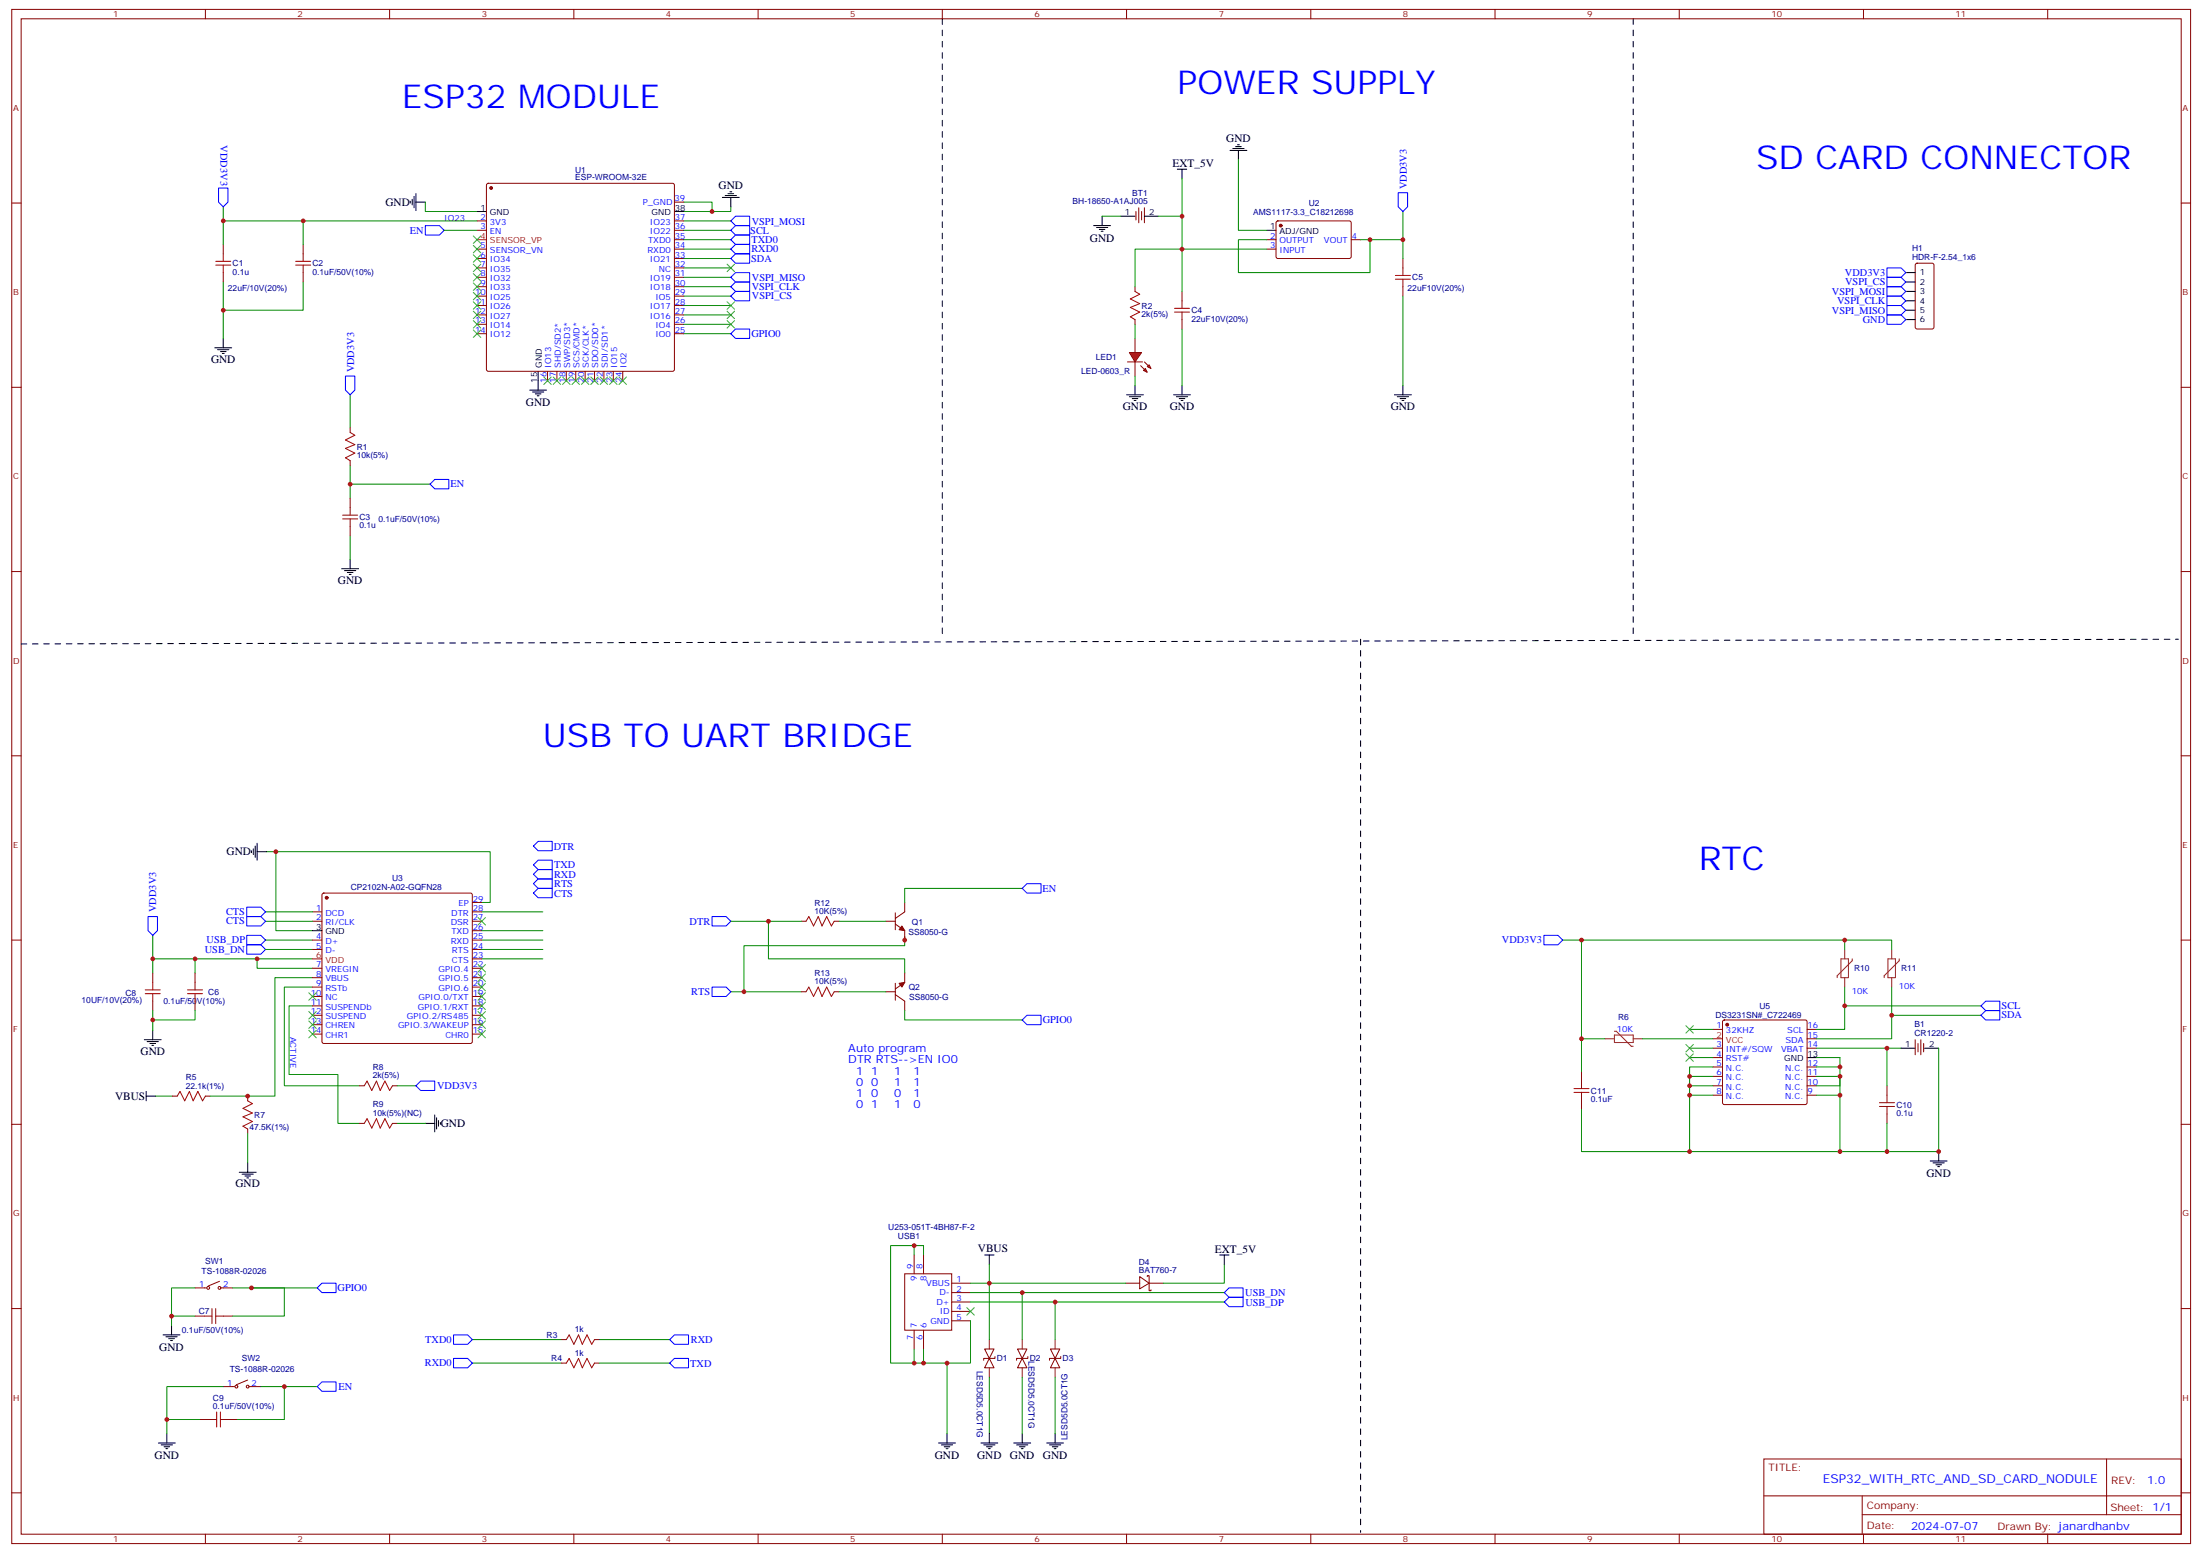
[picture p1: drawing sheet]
<svg xmlns="http://www.w3.org/2000/svg" width="826mm" height="583mm" viewBox="0 0 826 583" stroke-linecap="round" stroke-linejoin="round" font-family="sans-serif">
<g fill="none" stroke="#870000" stroke-width=".38">
<path d="M4.4 3.5h817.7v575.8h-817.7zM7.9 7.1h810.7v568.6h-810.7zM77.1 3.5v3.6M146.2 3.5v3.6M215.4 3.5v3.6M284.5 3.5v3.6M353.7 3.5v3.6M422.8 3.5v3.6M491.9 3.5v3.6M561.1 3.5v3.6M630.2 3.5v3.6M699.4 3.5v3.6"/>
<path d="M768.5 3.5v3.6M4.4 76.2h3.5M182.8 69l.5-.2h69.1l.5 .2 .2 .5v69.1l-.2 .5-.5 .2h-69.1l-.5-.2-.2-.5v-69.1zM253.1 75.8h3.5M818.6 76.2h3.5M83.8 91.7v3.6M113.8 91.7v3.6M179 82.9h3.6M179 86.4h3.6M179 93.5h3.6M179 97h3.6M253.1 82.9h3.5"/>
<path d="M253.1 86.4h3.5M253.1 90h3.5M253.1 93.5h3.5M253.1 97h3.5M475.4 90h3.5M475.4 93.5h3.5M479.1 83.1l.5-.2 27.1 .1 .4 .6v13l-.7 .4-27.1-.1-.4-.6v-12.7zM507.1 90h3.5M526.5 97v3.5M83.8 102.3v3.5M113.8 102.3v3.5M179 100.5h3.6"/>
<path d="M179 104.1h3.6M179 107.6h3.6M179 111.1h3.6M179 114.7h3.6M179 118.2h3.6M253.1 100.5h3.5M253.1 104.1h3.5M253.1 107.6h3.5M253.1 111.1h3.5M253.1 114.7h3.5M253.1 118.2h3.5M443.6 109.4v3.5"/>
<path d="M443.6 119.9v3.6M526.5 107.6v3.5M179 121.7h3.6M179 125.2h3.6M205.5 139.3v3.6M209 139.3v3.6M212.5 139.3v3.6M216.1 139.3v3.6M219.6 139.3v3.6M223.1 139.3v3.6M226.7 139.3v3.6M230.2 139.3v3.6"/>
<path d="M233.7 139.3v3.6M253.1 121.7h3.5M253.1 125.2h3.5M4.4 145.3h3.5M818.6 145.3h3.5M131.4 187v3.5M131.4 197.6v3.5M4.4 214.5h3.5M818.6 214.5h3.5M4.4 283.6h3.5M818.6 283.6h3.5M4.4 352.8h3.5"/>
<path d="M818.6 352.8h3.5M4.4 421.9h3.5M818.6 421.9h3.5M4.4 491.1h3.5M818.6 491.1h3.5M662 547.5h156.6v28.2h-156.6zM790.6 547.5v20.9M4.4 560.2h3.5M77.1 575.7v3.6M146.2 575.7v3.6M215.4 575.7v3.6M284.5 575.7v3.6"/>
<path d="M353.7 575.7v3.6M422.8 575.7v3.6M491.9 575.7v3.6M561.1 575.7v3.6M630.2 575.7v3.6M662 561.4h156.5M698.9 568.4h119.6M698.9 561.4v14.1M699.4 575.7v3.6M768.5 575.7v3.6M818.6 560.2h3.5"/>
</g>
<g fill="none" stroke="#000" stroke-width=".38">
<path d="M179 79.4h3.6M253.1 79.4h3.5M475.4 86.4h3.5M80.6 130.5h6.4M81.7 131.2h4.2M82.7 131.9h2.1M83.4 132.6h.7M83.8 127v3.5M202 139.3v3.6M128.2 213.4h6.4M129.3 214.1h4.2M130.4 214.8h2.1"/>
<path d="M131.1 215.5h.7M131.4 209.9v3.5"/>
</g>
<path d="M179 90h3.6" fill="none" stroke="#f00" stroke-width=".38"/>
<g fill="#870000" stroke="#870000" stroke-width=".38">
<circle cx="184.3" cy="70.6" r=".53"/>
<circle cx="480.7" cy="84.7" r=".53"/>
</g>
<g fill="none" stroke="#008700" stroke-width=".38">
<path d="M83.8 77.6v14.1M256.6 75.8h10.6v3.6M274.3 77.6v1.8h-17.7M113.8 82.9v8.8M256.6 86.4h17.7M256.6 97h17.7M256.6 93.5h17.7M256.6 90h17.7M83.8 105.8v21.2M113.8 105.8v10.6h-30M256.6 100.5h17.7M256.6 118.2h17.7"/>
<path d="M256.6 111.1h17.7M256.6 114.7h17.7M256.6 107.6h17.7M256.6 104.1h17.7M256.6 121.7h17.7M256.6 125.2h17.7M131.4 148.2v12.3M131.4 174.6v12.4M131.4 181.7h30M131.4 201.1v8.8"/>
</g>
<g fill="none" stroke="#a10000" stroke-width=".38">
<path d="M81 99.5h5.6M81 98.1h5.6M83.8 95.3v2.8M83.8 99.5v2.8M110.9 99.5h5.7M110.9 98.1h5.7M113.8 95.3v2.8M113.8 99.5v2.8M440.8 117.1h5.6M440.8 115.7h5.6M443.6 112.9v2.8M443.6 117.1v2.8"/>
<path d="M523.7 104.8h5.6M523.7 103.4h5.6M526.5 100.5v2.9M526.5 104.8v2.8M128.6 194.7h5.6M128.6 193.3h5.6M131.4 190.5v2.8M131.4 194.7v2.9"/>
</g>
<path d="M272.9 99.1l2.8 2.9M275.7 99.1l-2.8 2.9" fill="none" stroke="#3c3" stroke-width=".38"/>
<path d="M161.4 181.7l1.8-1.8h5.3v3.5h-5.3z" fill="none" stroke="#00f" stroke-width=".38"/>
<g fill="#f00" stroke="#870000" stroke-width=".38">
<path d="M423.9 132.3h4.5l-2.4 3.5z"/>
<path d="M423.2 135.8h5.6z"/>
</g>
<g fill="#870000" stroke="#870000" stroke-width=".38">
<path d="M429.5 135.8l1.4 1.4z"/>
<path d="M428.1 137.2l1.4 1.4z"/>
</g>
<g fill="#f00" stroke="#870000" stroke-width=".38">
<path d="M430.6 137.6l.7-.7 .7 1.4z"/>
<path d="M429.2 139l.7-.7 .7 1.4z"/>
</g>
<g fill="none" stroke="#870000" stroke-width=".38">
<path d="M426.3 79.4v3.2M427.4 78v5.6M428.4 79.4v3.2M429.5 78v5.6M719 99l.5-.2h5.6l.7 .4v23.6l-.4 .6-5.9 .1-.7-.5v-23.5zM426 107.6v1.8M426 119.9v1.8M426 127v5.3M426 135.8v5.3M131.4 160.5v1.8M131.4 172.9v1.7M121.1 335.3l.4-.2h55.1l.5 .2 .2 .5v55.1l-.3 .5-.4 .2h-55.1l-.5-.3-.2-.4v-55.1z"/>
<path d="M177.3 338.7h3.5M339.5 338.7v3.5l-3.5 2.5M117.3 345.7h3.5M117.3 342.2h3.5M117.3 352.8h3.5M117.3 356.3h3.5M177.3 345.7h3.5M177.3 342.2h3.5M177.3 352.8h3.5M177.3 356.3h3.5M177.3 359.8h3.5M177.3 349.2h3.5"/>
<path d="M300.7 345.7h1.8M313.1 345.7h1.8M332.5 345.7h3.5M336 346.8l3.5 2.4v3.6M336 342.5v6.4M57.3 365.1v3.6M57.3 375.7v3.5M73.2 365.1v3.6M73.2 375.7v3.5M117.3 363.4h3.5M117.3 366.9h3.5M117.3 370.4h3.5"/>
<path d="M117.3 373.9h3.5M117.3 377.5h3.5M177.3 363.4h3.5M177.3 366.9h3.5M177.3 370.4h3.5M177.3 373.9h3.5M177.3 377.5h3.5M300.7 372.2h1.8M313.1 372.2h1.8M332.5 372.2h3.5M336 373.2l3.5 2.5v3.5M336 369v6.4"/>
<path d="M339.5 365.1v3.6l-3.5 2.4M117.3 381h3.5M117.3 384.5h3.5M117.3 388.1h3.5M177.3 381h3.5M177.3 384.5h3.5M177.3 388.1h3.5M642.9 386.3h3.6M642.9 393.3h3.6M642.9 396.9h3.6M646.7 383l.5-.2h30.3l.5 .2 .2 .5v30.3l-.2 .5-.5 .2h-30.3l-.5-.2-.2-.5v-30.3zM678.2 386.3h3.5"/>
<path d="M678.2 389.8h3.5M678.2 393.3h3.5M718.8 390.2v5.6M719.8 391.6v3.2M720.9 390.2v5.6M722 391.6v3.2M64.7 411.3h1.8M77.1 411.3h1.7M93 411.3v1.8M134.9 407.5h1.8M147.3 407.5h1.7M593.5 402.2v3.5"/>
<path d="M593.5 412.8v3.5M642.9 407.5h3.6M642.9 400.4h3.6M642.9 403.9h3.6M642.9 411h3.6M678.2 407.5h3.5M678.2 400.4h3.5M678.2 403.9h3.5M678.2 411h3.5M708.2 407.5v3.5M708.2 418v3.6M93 423.7v1.8"/>
<path d="M134.9 421.6h1.8M147.3 421.6h1.7M339.5 478h17.7v21.2h-17.7zM343.1 471v7M346.6 471v7M427.7 479.1l3.6 2.4-3.6 2.2zM430.6 479.1v-.4h.7v5.7h.7v-.4M73.2 483.3h4.2M73.2 493.9h3.5M82.4 480.8l-4.3 1.8M83.1 483.3h4.2M83.8 493.9h3.5"/>
<path d="M343.1 499.2v7M346.6 499.2v7M357.2 481.5h7M357.2 485.1h7M357.2 488.6h7M357.2 492.1h7M357.2 495.7h7M422.5 481.5h5.2M431.3 481.5h5.3M93 517.9l-4.3 1.7M210.8 502.7h1.7M210.8 511.5h1.7"/>
<path d="M223.1 502.7h1.8M223.1 511.5h1.8M369.5 506.2h3.6l-1.8 3.6zM371.3 509.8l1.8 3.5h-3.6zM373.4 509.1v.7h-4.2v.7M381.9 506.2h3.5l-1.8 3.6zM383.6 509.8l1.8 3.5h-3.5zM385.8 509.1v.7h-4.3v.7M394.2 506.2h3.6l-1.8 3.6zM396 509.8l1.8 3.5h-3.6zM398.1 509.1v.7h-4.2v.7M75 532.7h3.5"/>
<path d="M83.8 520.3h4.2M85.5 532.7h3.6M93.7 520.3h4.2"/>
<circle cx="78.1" cy="483.3" r=".53"/>
<circle cx="82.4" cy="483.3" r=".53"/>
<circle cx="88.7" cy="520.3" r=".53"/>
<circle cx="93" cy="520.3" r=".53"/>
</g>
<g fill="none" stroke="#008700" stroke-width=".38">
<path d="M464.8 60v26.4h10.6M159.6 75.8v3.6h19.4M443.6 67v14.1h-8.8M526.5 79.4v10.6h-15.9M83.8 82.9h95.2M166.7 86.4h12.3M256.6 82.9h17.7M413.6 81.1h7.1M443.6 81.1v28.3M475.4 93.5h-49.4v14.1M475.4 90h-10.6v12.3h49.4v-12.3M526.5 90v7"/>
<path d="M526.5 111.1v33.5M426 121.7v5.3M443.6 123.5v21.1M426 141.1v3.5M100 319.6h84v19.1h-3.2M103.5 319.6v29.6h13.8M383.6 333.4h-44.1v5.3M57.3 351v8.8h60M57.3 359.8v5.3M73.2 359.8v5.3M96.5 359.8v3.6h20.8M99.7 356.3h17.6"/>
<path d="M99.7 352.8h17.6M99.7 342.2h17.6M99.7 345.7h17.6M180.8 356.3h22.9M180.8 352.8h22.9M180.8 342.2h22.9M180.8 349.2h22.9M180.8 359.8h22.9M274.3 345.7h26.4M288.4 345.7v14.1h51.1v5.3M314.9 345.7h17.6M339.5 351.4v3.5h-60.3v17.3"/>
<path d="M586.5 352.8h7M692.3 352.8v3.5M710 356.3v-3.5h-116.5v37M57.3 379.2v3.6h15.9v-3.6M117.3 377.5h-8.8v25.7h18.3v18.4h8.1M117.3 370.4h-10.6v37.1h28.2M117.3 366.9h-14.1v44.4h-24.4M274.3 372.2h26.4M314.9 372.2h17.6M339.5 379.2v3.6h44.1M692.3 370.4v15.9h-10.6M692.3 377.5h51.2"/>
<path d="M710 370.4v19.4h-28.3M57.3 382.8v3.8M602.4 389.8h-8.9v12.4M616.5 389.8h26.4M634.1 386.3h8.8M634.1 393.3h8.8M634.1 396.9h8.8M681.7 396.9h8.9v3.5h-8.9M681.7 393.3h31.8M708.2 393.3v14.2M710 381h33.5M727.6 393.3v38.9h-37"/>
<path d="M58.4 411.3h6.3M149 407.5h7.1M634.1 407.5h8.8M634.1 403.9h8.8M634.1 411h8.8M642.9 400.4h-8.8v31.8M681.7 403.9h8.9v3.6h-8.9M690.6 400.4v10.6h-8.9M690.6 411v21.2h-97.1v-15.9M93 425.5v10.9M149 421.6h10.6M708.2 421.6v10.6"/>
<path d="M343.1 467.4v3.6M346.6 471v-3.6h-12.3v44.1h21.1v26.5M371.3 474.5v28.2M459.5 474.5v7h-22.9M64.4 493.9h8.8M73.2 483.3h-8.8v14.1M87.3 483.3h31.8M94.4 483.3h12.3v10.6h-19.4M364.2 495.7v15.8h-8.8M364.2 481.5h58.3M364.2 485.1h95.3M364.2 488.6h95.3"/>
<path d="M383.6 485.1v17.6M396 488.6v14.1M177.3 502.7h33.5M177.3 511.5h33.5M224.9 502.7h26.5M224.9 511.5h26.5M343.1 506.2v5.3M346.6 506.2v5.3M371.3 516.8v21.2M383.6 516.8v21.2M396 516.8v21.2M62.6 532.7v5.3"/>
<path d="M83.8 520.3h-21.2v12.4h12.4M97.9 520.3h21.2M106.7 520.3v12.4h-17.6"/>
</g>
<g fill="none" stroke="#000" stroke-width=".38">
<path d="M461.6 56.4h6.4M462.7 55.7h4.2M463.7 55h2.1M464.4 54.3h.7M464.8 56.4v3.6M154 75.5v.7M154.7 74.8v2.1M155.4 73.7v4.3M156.1 75.8h3.5M156.1 72.7v6.3M271.1 74.1h6.4M272.2 73.4h4.2"/>
<path d="M273.2 72.7h2.1M273.9 72h.7M274.3 74.1v3.5M441.9 63.5h3.5M443.6 63.5v3.5M410.5 84.7h6.3M411.5 85.4h4.2M412.6 86.1h2.1M413.3 86.8h.7M413.6 81.1v3.6M420.7 81.1h5.3M429.5 81.1h5.3"/>
<path d="M715.3 102.3h3.5M715.3 105.8h3.5M715.3 109.4h3.5M715.3 112.9h3.5M715.3 116.4h3.5M715.3 119.9h3.5M198.8 146.4h6.3M199.8 147.1h4.3M200.9 147.8h2.1M201.6 148.5h.7M202 142.9v3.5M422.8 148.2h6.4"/>
<path d="M423.9 148.9h4.2M424.9 149.6h2.1M425.6 150.3h.7M426 144.6v3.6M440.4 148.2h6.4M441.5 148.9h4.2M442.6 149.6h2.1M443.3 150.3h.7M443.6 144.6v3.6M523.3 148.2h6.4M524.4 148.9h4.2M525.5 149.6h2.1"/>
<path d="M526.2 150.3h.7M526.5 144.6v3.6M94.4 319.3v.7M95.1 318.6v2.1M95.8 317.5v4.2M96.5 319.6h3.5M96.5 316.4v6.4M117.3 349.2h3.5M54.2 390.2h6.3M55.2 390.9h4.2M56.3 391.6h2.1M57 392.3h.7"/>
<path d="M57.3 386.6v3.6M678.2 396.9h3.5M713.5 393.3h5.3M722.3 393.3h5.3M54.9 411.3h3.5M54.9 409.6v3.5M163.2 418.4v6.3M163.9 419.5v4.2M89.8 439.9h6.3M93 436.4v3.5M159.6 421.6h3.6M164.6 420.5v2.1"/>
<path d="M165.3 421.2v.7M724.4 435.7h6.4M725.5 436.4h4.2M726.5 437.1h2.2M727.3 437.8h.7M727.6 432.2v3.5M90.8 440.6h4.3M91.9 441.3h2.1M92.6 442h.7M369.5 471h3.6M371.3 471v3.5M457.7 471h3.6"/>
<path d="M459.5 471v3.5M64.4 497.4v3.5M61.2 500.9h6.4M62.3 501.6h4.2M63.3 502.4h2.1M64 503.1h.7M62.6 538v3.5M355.4 538v3.5M371.3 538v3.5M383.6 538v3.5M396 538v3.5M59.4 541.5h6.4"/>
<path d="M60.5 542.2h4.2M61.6 542.9h2.1M62.3 543.6h.7M352.2 541.5h6.4M353.3 542.2h4.2M354.4 542.9h2.1M355.1 543.6h.7M368.1 541.5h6.4M369.2 542.2h4.2M370.2 542.9h2.2M370.9 543.6h.8M380.5 541.5h6.3"/>
<path d="M381.5 542.2h4.3M382.6 542.9h2.1M383.3 543.6h.7M392.8 541.5h6.4M393.9 542.2h4.2M394.9 542.9h2.2M395.6 543.6h.7"/>
</g>
<g fill="none" stroke="#a10000" stroke-width=".38">
<path d="M426 109.4l1.7 1-3.5 1.8 3.5 1.7-3.5 1.5 3.5 1.7-3.5 1.8 1.8 1M131.4 162.3l1.8 1-3.6 1.8 3.6 1.8-3.6 1.4 3.6 1.7-3.6 1.8 1.8 1.1M302.5 345.7l1.1-1.7 1.7 3.5 1.8-3.5 1.4 3.5 1.8-3.5 1.7 3.5 1.1-1.8M54.5 371.5h5.6M54.5 372.9h5.6M57.3 368.7v2.8M57.3 372.9v2.8M70.4 371.5h5.6M70.4 372.9h5.6M73.2 368.7v2.8M73.2 372.9v2.8M302.5 372.2l1.1-1.8 1.7 3.5 1.8-3.5 1.4 3.5 1.8-3.5 1.7 3.5 1.1-1.7"/>
<path d="M66.5 411.3l1.1-1.7 1.7 3.5 1.8-3.5 1.4 3.5 1.8-3.5 1.7 3.5 1.1-1.8M93 413.1l1.7 1.1-3.5 1.7 3.5 1.8-3.5 1.4 3.5 1.8-3.5 1.7 1.8 1.1M136.7 407.5l1.1-1.8 1.7 3.5 1.8-3.5 1.4 3.5 1.8-3.5 1.7 3.5 1.1-1.7M590.7 409.9h5.7M590.7 408.5h5.7M593.5 405.7v2.8M593.5 409.9v2.9M705.4 413.8h5.6M705.4 415.2h5.6M708.2 411v2.8M708.2 415.2v2.8M136.7 421.6l1.1-1.8 1.7 3.5 1.8-3.5 1.4 3.5 1.8-3.5 1.7 3.5 1.1-1.7"/>
<path d="M76.7 493.9h2.9M79.6 491.1v5.6M81 493.9h2.8M81 491.1v5.6M212.5 502.7l1.1-1.8 1.8 3.6 1.7-3.6 1.4 3.6 1.8-3.6 1.8 3.6 1-1.8M212.5 511.5l1.1-1.7 1.8 3.5 1.7-3.5 1.4 3.5 1.8-3.5 1.8 3.5 1-1.8M78.5 532.7h2.8M81.3 529.9v5.6M82.7 532.7h2.8M82.7 529.9v5.6"/>
</g>
<g fill="none" stroke="#00f" stroke-width=".38">
<path d="M82 70.6h3.5v5.2l-1.7 1.8-1.8-1.8zM524.8 72.3h3.5v5.3l-1.8 1.8-1.7-1.8zM159.6 84.7h5.3l1.8 1.7-1.8 1.8h-5.3zM274.3 86.4l1.7-1.7h5.3v3.5h-5.3zM274.3 97l1.7-1.7h5.3v3.5h-5.3zM274.3 82.9l1.7-1.8h5.3v3.6h-5.3zM274.3 90l1.7-1.8h5.3v3.5h-5.3zM274.3 93.5l1.7-1.8h5.3v3.6h-5.3zM274.3 104.1l1.7-1.8h5.3v3.5h-5.3zM274.3 107.6l1.7-1.8h5.3v3.6h-5.3zM274.3 111.1l1.7-1.7h5.3v3.5h-5.3zM708.2 100.5h5.3l1.8 1.8-1.8 1.8h-5.3z"/>
<path d="M708.2 104.1h5.3l1.8 1.7-1.8 1.8h-5.3zM708.2 107.6h5.3l1.8 1.8-1.8 1.7h-5.3zM708.2 111.1h5.3l1.8 1.8-1.8 1.8h-5.3zM708.2 114.7h5.3l1.8 1.7-1.8 1.8h-5.3zM708.2 118.2h5.3l1.8 1.7-1.8 1.8h-5.3zM274.3 125.2l1.7-1.7h5.3v3.5h-5.3zM129.6 141.1h3.6v5.3l-1.8 1.8-1.8-1.8zM200.2 317.5l1.8-1.8h5.3v3.6h-5.3zM200.2 324.6l1.8-1.8h5.3v3.5h-5.3zM200.2 328.1l1.8-1.8h5.3v3.5h-5.3zM200.2 331.6l1.8-1.8h5.3v3.6h-5.3zM200.2 335.1l1.8-1.7h5.3v3.5h-5.3z"/>
<path d="M383.6 333.4l1.8-1.8h5.3v3.5h-5.3zM55.6 344h3.5v5.2l-1.8 1.8-1.7-1.8zM92.6 354.5h5.3l1.8 1.8-1.8 1.8h-5.3zM92.6 351h5.3l1.8 1.8-1.8 1.7h-5.3zM92.6 340.4h5.3l1.8 1.8-1.8 1.8h-5.3zM92.6 344h5.3l1.8 1.7-1.8 1.8h-5.3zM267.2 344h5.3l1.8 1.7-1.8 1.8h-5.3zM579.4 351h5.3l1.8 1.8-1.8 1.7h-5.3zM267.2 370.4h5.3l1.8 1.8-1.8 1.7h-5.3zM743.5 377.5l1.7-1.8h5.3v3.5h-5.3zM383.6 382.8l1.8-1.8h5.3v3.5h-5.3zM743.5 381l1.7-1.8h5.3v3.6h-5.3z"/>
<path d="M156.1 407.5l1.8-1.8h5.3v3.5h-5.3zM119.1 483.3l1.7-1.8h5.3v3.6h-5.3zM459.5 485.1l1.8-1.8h5.2v3.5h-5.2zM459.5 488.6l1.8-1.8h5.2v3.6h-5.2zM170.2 500.9h5.3l1.8 1.8-1.8 1.8h-5.3zM170.2 509.8h5.3l1.8 1.7-1.8 1.8h-5.3zM251.4 511.5l1.7-1.7h5.3v3.5h-5.3zM251.4 502.7l1.7-1.8h5.3v3.6h-5.3zM119.1 520.3l1.7-1.7h5.3v3.5h-5.3z"/>
</g>
<g fill="#870000" stroke="#870000" stroke-width=".38">
<path d="M338.5 347.5l1 1.7-2.1-.3z"/>
<path d="M337.4 369l2.1-.3-1 1.7z"/>
<circle cx="122.6" cy="336.9" r=".53"/>
<circle cx="648.2" cy="384.5" r=".53"/>
</g>
<path d="M117.3 359.8h3.5M642.9 389.8h3.6" fill="none" stroke="#f00" stroke-width=".38"/>
<g fill="none" stroke="#3c3" stroke-width=".38">
<path d="M177.6 88.5l2.8 2.9M177.6 92.1l2.8 2.8M177.6 95.6l2.8 2.8M177.6 99.1l2.8 2.9M180.4 88.5l-2.8 2.9M180.4 92.1l-2.8 2.8M180.4 95.6l-2.8 2.8M180.4 99.1l-2.8 2.9M177.6 102.7l2.8 2.8M177.6 106.2l2.8 2.8M177.6 109.7l2.8 2.8M177.6 113.2l2.8 2.9"/>
<path d="M177.6 116.8l2.8 2.8M180.4 102.7l-2.8 2.8M180.4 106.2l-2.8 2.8M180.4 109.7l-2.8 2.8M180.4 113.2l-2.8 2.9M180.4 116.8l-2.8 2.8M272.9 113.2l2.8 2.9M272.9 116.8l2.8 2.8M275.7 113.2l-2.8 2.9M275.7 116.8l-2.8 2.8M177.6 120.3l2.8 2.8M177.6 123.8l2.8 2.8"/>
<path d="M180.4 120.3l-2.8 2.8M180.4 123.8l-2.8 2.8M272.9 120.3l2.8 2.8M275.7 120.3l-2.8 2.8M204.1 141.5l2.8 2.8M206.9 141.5l-2.8 2.8M207.6 141.5l2.8 2.8M210.4 141.5l-2.8 2.8M211.1 141.5l2.9 2.8M214 141.5l-2.9 2.8M214.7 141.5l2.8 2.8M217.5 141.5l-2.8 2.8"/>
<path d="M218.2 141.5l2.8 2.8M221 141.5l-2.8 2.8M221.7 141.5l2.8 2.8M224.5 141.5l-2.8 2.8M225.2 141.5l2.9 2.8M228.1 141.5l-2.9 2.8M228.8 141.5l2.8 2.8M231.6 141.5l-2.8 2.8M232.3 141.5l2.8 2.8M235.1 141.5l-2.8 2.8M179.4 344.3l2.8 2.8M182.2 344.3l-2.8 2.8"/>
<path d="M115.9 372.5l2.8 2.9M115.9 379.6l2.8 2.8M118.7 372.5l-2.8 2.9M118.7 379.6l-2.8 2.8M179.4 379.6l2.8 2.8M179.4 376.1l2.8 2.8M179.4 372.5l2.8 2.9M179.4 369l2.8 2.8M179.4 365.5l2.8 2.8M179.4 362l2.8 2.8M182.2 379.6l-2.8 2.8M182.2 376.1l-2.8 2.8"/>
<path d="M182.2 372.5l-2.8 2.9M182.2 369l-2.8 2.8M182.2 365.5l-2.8 2.8M182.2 362l-2.8 2.8M115.9 383.1l2.8 2.8M115.9 386.6l2.8 2.9M118.7 383.1l-2.8 2.8M118.7 386.6l-2.8 2.9M179.4 386.6l2.8 2.9M179.4 383.1l2.8 2.8M182.2 386.6l-2.8 2.9M182.2 383.1l-2.8 2.8"/>
<path d="M632.7 384.9l2.8 2.8M632.7 391.9l2.8 2.9M632.7 395.5l2.8 2.8M635.5 384.9l-2.8 2.8M635.5 391.9l-2.8 2.9M635.5 395.5l-2.8 2.8M362.8 490.7l2.9 2.8M365.7 490.7l-2.9 2.8"/>
</g>
<g fill="none" stroke="#8c2424" stroke-width=".38">
<path d="M690.9 359.8h2.8v7.1h-2.8zM692.3 356.3v3.5M695.1 359.8v.7l-5.6 5.7v.7M708.6 359.8h2.8v7.1h-2.8zM710 356.3v3.5M712.8 359.8v.7l-5.7 5.7v.7M692.3 366.9v3.5M710 366.9v3.5M602.4 389.8h3.5M605.9 388.4h7.1v2.8h-7.1zM605.9 387h.7l5.6 5.6h.8M613 389.8h3.5"/>
<path d="M371.3 502.7v3.5M371.3 513.3v3.5M383.6 502.7v3.5M383.6 513.3v3.5M396 502.7v3.5M396 513.3v3.5"/>
</g>
<path d="M353.7 7.1v232.8M613 7.1v232.8M510.6 239.9v335.1M7.9 241.7l809.7-1.8" fill="none" stroke="#000" stroke-width=".38" stroke-dasharray="2.1 2.1"/>
<g fill="#c00">
<circle cx="83.8" cy="116.4" r=".88"/>
<circle cx="131.4" cy="181.7" r=".88"/>
<circle cx="443.6" cy="93.5" r=".88"/>
<circle cx="514.2" cy="90" r=".88"/>
<circle cx="526.5" cy="90" r=".88"/>
<circle cx="96.5" cy="359.8" r=".88"/>
<circle cx="279.2" cy="372.2" r=".88"/>
<circle cx="93" cy="411.3" r=".88"/>
<circle cx="103.5" cy="319.6" r=".88"/>
<circle cx="73.2" cy="359.8" r=".88"/>
<circle cx="339.5" cy="352.8" r=".88"/>
<circle cx="343.1" cy="467.4" r=".88"/>
<circle cx="343.1" cy="511.5" r=".88"/>
<circle cx="346.6" cy="511.5" r=".88"/>
<circle cx="383.6" cy="485.1" r=".88"/>
<circle cx="396" cy="488.6" r=".88"/>
<circle cx="355.4" cy="511.5" r=".88"/>
<circle cx="371.3" cy="481.5" r=".88"/>
<circle cx="64.4" cy="493.9" r=".88"/>
<circle cx="106.7" cy="520.3" r=".88"/>
<circle cx="62.6" cy="532.7" r=".88"/>
<circle cx="94.4" cy="483.3" r=".88"/>
<circle cx="634.1" cy="403.9" r=".88"/>
<circle cx="634.1" cy="407.5" r=".88"/>
<circle cx="690.6" cy="400.4" r=".88"/>
<circle cx="690.6" cy="403.9" r=".88"/>
<circle cx="690.6" cy="411" r=".88"/>
<circle cx="634.1" cy="432.2" r=".88"/>
<circle cx="634.1" cy="411" r=".88"/>
<circle cx="692.3" cy="352.8" r=".88"/>
<circle cx="593.5" cy="389.8" r=".88"/>
<circle cx="593.5" cy="352.8" r=".88"/>
<circle cx="708.2" cy="393.3" r=".88"/>
<circle cx="690.6" cy="432.2" r=".88"/>
<circle cx="708.2" cy="432.2" r=".88"/>
<circle cx="727.6" cy="432.2" r=".88"/>
<circle cx="692.3" cy="377.5" r=".88"/>
<circle cx="710" cy="381" r=".88"/>
<circle cx="443.6" cy="81.1" r=".88"/>
<circle cx="83.8" cy="82.9" r=".88"/>
<circle cx="113.8" cy="82.9" r=".88"/>
<circle cx="57.3" cy="359.8" r=".88"/>
<circle cx="57.3" cy="382.8" r=".88"/>
<circle cx="288.4" cy="345.7" r=".88"/>
<circle cx="267.2" cy="79.4" r=".88"/>
</g>
<g font-size="12.3" fill="#00f">
<text x="442" y="35.3">POWER SUPPLY</text>
<text x="150.8" y="40.6">ESP32 MODULE</text>
<text x="659" y="63.5">SD CARD CONNECTOR</text>
<text x="203.7" y="280.5">USB TO UART BRIDGE</text>
<text x="637.5" y="326.3">RTC</text>
</g>
<text font-size="4.6" fill="#00f" x="684.1" y="556.5">ESP32_WITH_RTC_AND_SD_CARD_NODULE</text>
<g font-size="4.2">
<text x="460.2" y="53.1">GND</text>
<text x="440.1" y="62.8">EXT_5V</text>
<text x="269.7" y="70.9">GND</text>
<text x="144.6" y="77.3">GND</text>
<text x="409" y="90.7">GND</text>
<text x="79.2" y="136.2">GND</text>
<text x="197.4" y="152.5">GND</text>
<text x="421.4" y="153.8">GND</text>
<text x="439" y="153.8">GND</text>
<text x="521.9" y="153.8">GND</text>
<text x="126.8" y="219.1">GND</text>
<text x="85" y="321">GND</text>
<text x="52.7" y="395.8">GND</text>
<text x="43.2" y="412.8">VBUS</text>
<text x="165.5" y="423">GND</text>
<text x="723" y="441.7">GND</text>
<text x="88.4" y="445.6">GND</text>
<text x="367" y="469.9">VBUS</text>
<text x="456" y="470.3">EXT_5V</text>
<text x="59.8" y="506.9">GND</text>
<text x="58" y="547.5">GND</text>
<text x="350.8" y="547.5">GND</text>
<text x="366.7" y="547.5">GND</text>
<text x="379.1" y="547.5">GND</text>
<text x="391.4" y="547.5">GND</text>
</g>
<g font-size="4.2" fill="#00f">
<text x="318.4" y="394.8">Auto program</text>
<text x="318.4" y="399">DTR RTS--&gt;EN IO0</text>
<text x="321.4" y="403.2">1</text>
<text x="321.4" y="407.5">0 0</text>
<text x="327" y="403.2">1</text>
<text x="335.6" y="403.2">1</text>
<text x="335.6" y="407.5">1</text>
<text x="342.8" y="403.2">1</text>
<text x="342.8" y="407.5">1</text>
<text x="321.4" y="411.7">1</text>
<text x="327" y="411.7">0</text>
<text x="335.6" y="411.7">0</text>
<text x="342.8" y="411.7">1</text>
<text x="321.4" y="415.9">0 1</text>
<text x="335.6" y="415.9">1</text>
<text x="342.8" y="415.9">0</text>
<text x="805.8" y="556.8">1.0</text>
<text x="717.2" y="574.1">2024-07-07</text>
</g>
<g font-size="3.9" fill="#00f">
<text x="82.8" y="54.6" transform="rotate(90 82.8 54.6)">VDD3V3</text>
<text x="528" y="71" transform="rotate(-90 528 71)">VDD3V3</text>
<text x="153.8" y="87.7">EN</text>
<text x="281.6" y="87.7">SCL</text>
<text x="282.1" y="84.3">VSPI_MOSI</text>
<text x="282" y="94.7">RXD0</text>
<text x="282" y="91.3">TXD0</text>
<text x="281.9" y="98.2">SDA</text>
<text x="282.2" y="105.3">VSPI_MISO</text>
<text x="692.4" y="103.6">VDD3V3</text>
<text x="692.5" y="107.1">VSPI_CS</text>
<text x="282.1" y="108.8">VSPI_CLK</text>
<text x="282.2" y="112.3">VSPI_CS</text>
<text x="687.5" y="110.6">VSPI_MOSI</text>
<text x="687.5" y="117.7">VSPI_MISO</text>
<text x="689.5" y="114.1">VSPI_CLK</text>
<text x="699.1" y="121.2">GND</text>
<text x="282" y="126.4">GPIO0</text>
<text x="132.9" y="139.8" transform="rotate(-90 132.9 139.8)">VDD3V3</text>
<text x="169.1" y="182.9">EN</text>
<text x="207.9" y="318.9">DTR</text>
<text x="207.9" y="329.4">RXD</text>
<text x="207.9" y="325.9">TXD</text>
<text x="208" y="333">RTS</text>
<text x="391.3" y="334.6">EN</text>
<text x="208" y="336.5">CTS</text>
<text x="58.6" y="342.2" transform="rotate(-90 58.6 342.2)">VDD3V3</text>
<text x="84.8" y="343.4">CTS</text>
<text x="84.8" y="346.9">CTS</text>
<text x="258.8" y="347">DTR</text>
<text x="563.7" y="354">VDD3V3</text>
<text x="76.9" y="357.6">USB_DN</text>
<text x="77.5" y="354">USB_DP</text>
<text x="259.5" y="373.4">RTS</text>
<text x="391.4" y="384">GPIO0</text>
<text x="751.1" y="382.2">SDA</text>
<text x="751.2" y="378.7">SCL</text>
<text x="164" y="408.7">VDD3V3</text>
<text x="126.7" y="484.6">GPIO0</text>
<text x="467.4" y="486.4">USB_DN</text>
<text x="467.4" y="490">USB_DP</text>
<text x="159.6" y="503.9">TXD0</text>
<text x="259.3" y="504">RXD</text>
<text x="159.4" y="512.7">RXD0</text>
<text x="259.1" y="512.8">TXD</text>
<text x="127" y="521.7">EN</text>
</g>
<g font-size="3.9" fill="#800">
<text x="663.8" y="552.1">TITLE:</text>
<text x="792.4" y="556.8">REV:</text>
<text x="700.7" y="566.3">Company:</text>
<text x="792" y="566.9">Sheet: 1/1</text>
<text x="700.7" y="574">Date:</text>
<text x="749.7" y="574.1">Drawn By: janardhanbv</text>
</g>
<g font-size="3.2" fill="#800">
<text x="42.5" y="6.5">1</text>
<text x="111.7" y="6.5">2</text>
<text x="180.8" y="6.5">3</text>
<text x="249.9" y="6.5">4</text>
<text x="319.1" y="6.5">5</text>
<text x="388.2" y="6.5">6</text>
<text x="457.4" y="6.5">7</text>
<text x="526.5" y="6.5">8</text>
<text x="595.7" y="6.5">9</text>
<text x="664.8" y="6.5">10</text>
<text x="734" y="6.5">11</text>
<text x="4.9" y="41.6">A</text>
<text x="819.1" y="41.6">A</text>
<text x="4.9" y="110.8">B</text>
<text x="819.1" y="110.8">B</text>
<text x="4.9" y="179.9">C</text>
<text x="819.1" y="179.9">C</text>
<text x="4.9" y="249.1">D</text>
<text x="819.1" y="249.1">D</text>
<text x="4.9" y="318.2">E</text>
<text x="819.1" y="318.2">E</text>
<text x="4.9" y="387.4">F</text>
<text x="819.1" y="387.4">F</text>
<text x="4.9" y="456.5">G</text>
<text x="819.1" y="456.5">G</text>
<text x="4.9" y="525.6">H</text>
<text x="819.1" y="525.6">H</text>
<text x="42.5" y="578.7">1</text>
<text x="111.7" y="578.7">2</text>
<text x="180.8" y="578.7">3</text>
<text x="249.9" y="578.7">4</text>
<text x="319.1" y="578.7">5</text>
<text x="388.2" y="578.7">6</text>
<text x="457.4" y="578.7">7</text>
<text x="526.5" y="578.7">8</text>
<text x="595.7" y="578.7">9</text>
<text x="664.8" y="578.7">10</text>
<text x="734" y="578.7">11</text>
</g>
<g font-size="3.2" fill="#000080">
<text x="215.8" y="64.8">U1</text>
<text x="215.8" y="67.7">ESP-WROOM-32E</text>
<text x="402.6" y="76.4">BH-18650-A1AJ005</text>
<text x="425" y="73.5">BT1</text>
<text x="491.2" y="77.3">U2</text>
<text x="470.4" y="80.5">AMS1117-3.3_C18212698</text>
<text x="717.6" y="94.3">H1</text>
<text x="87.3" y="99.8">C1</text>
<text x="117.3" y="99.8">C2</text>
<text x="717.6" y="97.7">HDR-F-2.54_1x6</text>
<text x="87.3" y="103">0.1u</text>
<text x="117.3" y="103">0.1uF/50V(10%)</text>
<text x="530" y="105.2">C5</text>
<text x="85.5" y="109.4">22uF/10V(20%)</text>
<text x="528.3" y="109.4">22uF10V(20%)</text>
<text x="428.4" y="119">2k(5%)</text>
<text x="428.4" y="115.8">R2</text>
<text x="447.1" y="117.5">C4</text>
<text x="447.1" y="120.8">22uF10V(20%)</text>
<text x="411.3" y="135.2">LED1</text>
<text x="405.8" y="140.5">LED-0603_R</text>
<text x="133.9" y="171.9">10k(5%)</text>
<text x="133.9" y="168.7">R1</text>
<text x="134.9" y="195.1">C3</text>
<text x="142" y="195.8">0.1uF/50V(10%)</text>
<text x="134.9" y="198.3">0.1u</text>
<text x="131.7" y="333.8">CP2102N-A02-GQFN28</text>
<text x="147.2" y="330.6">U3</text>
<text x="305.7" y="340">R12</text>
<text x="305.7" y="342.9">10K(5%)</text>
<text x="342.3" y="347">Q1</text>
<text x="341" y="350.8">SS8050-G</text>
<text x="695.9" y="364.4">R10</text>
<text x="713.5" y="364.4">R11</text>
<text x="305.7" y="369.4">10K(5%)</text>
<text x="305.7" y="366.4">R13</text>
<text x="341" y="371.6">Q2</text>
<text x="30.6" y="376.5">10UF/10V(20%)</text>
<text x="47.1" y="373.7">C8</text>
<text x="61.4" y="376.9">0.1uF/50V(10%)</text>
<text x="78.2" y="373.4">C6</text>
<text x="341.2" y="375.1">SS8050-G</text>
<text x="607.3" y="382.7">R6</text>
<text x="643.8" y="382.1">DS3231SN#_C722469</text>
<text x="660.3" y="378.5">U5</text>
<text x="718.5" y="388.7">CR1220-2</text>
<text x="718.5" y="385.4">B1</text>
<text x="139.9" y="401.5">R8</text>
<text x="69.7" y="405.3">R5</text>
<text x="139.9" y="404.6">2k(5%)</text>
<text x="69.7" y="408.5">22.1k(1%)</text>
<text x="597.1" y="413.5">0.1uF</text>
<text x="597.1" y="410.4">C11</text>
<text x="95.4" y="419.5">R7</text>
<text x="139.9" y="418.7">10k(5%)(NC)</text>
<text x="139.9" y="415.6">R9</text>
<text x="711.7" y="418.8">0.1u</text>
<text x="711.7" y="415.7">C10</text>
<text x="93.6" y="424.1">47.5K(1%)</text>
<text x="333.4" y="461.5">U253-051T-4BH87-F-2</text>
<text x="337" y="465">USB1</text>
<text x="75.7" y="478">TS-1088R-02026</text>
<text x="77" y="474.2">SW1</text>
<text x="427.4" y="477.7">BAT760-7</text>
<text x="427.4" y="474.5">D4</text>
<text x="74.6" y="493.2">C7</text>
<text x="68.3" y="500.3">0.1uF/50V(10%)</text>
<text x="205.2" y="502.1">R3</text>
<text x="215.7" y="499.9">1k</text>
<text x="215.7" y="508.7">1k</text>
<text x="86.2" y="515">TS-1088R-02026</text>
<text x="90.8" y="510.9">SW2</text>
<text x="206.9" y="510.9">R4</text>
<text x="366.6" y="514.3" transform="rotate(90 366.6 514.3)">LESD5D5.0CT1G</text>
<text x="374.1" y="510.9">D1</text>
<text x="386.1" y="510.8" transform="rotate(90 386.1 510.8)">LESD5D5.0CT1G</text>
<text x="386.5" y="510.8">D2</text>
<text x="398.8" y="510.9">D3</text>
<text x="79.9" y="525.6">C9</text>
<text x="79.9" y="528.8">0.1uF/50V(10%)</text>
<text x="400.7" y="540.5" transform="rotate(-90 400.7 540.5)">LESD5D5.0CT1G</text>
</g>
<g font-size="3.2" fill="#00f">
<text x="241.2" y="76.9">P_GND</text>
<text x="253.1" y="75.5">39</text>
<text x="166.7" y="82.9">IO23</text>
<text x="180.4" y="82.6">2</text>
<text x="253.3" y="82.6">37</text>
<text x="180.4" y="86.1">3</text>
<text x="183.9" y="87.8">EN</text>
<text x="183.9" y="84.3">3V3</text>
<text x="243.9" y="84.3">IO23</text>
<text x="243.9" y="87.8">IO22</text>
<text x="253.3" y="86.1">36</text>
<text x="253.3" y="89.6">35</text>
<text x="476.7" y="89.6">2</text>
<text x="507.3" y="89.6">4</text>
<text x="180.4" y="93.1">5</text>
<text x="183.9" y="94.9">SENSOR_VN</text>
<text x="243" y="94.9">RXD0</text>
<text x="243.2" y="91.4">TXD0</text>
<text x="253.3" y="93.1">34</text>
<text x="476.7" y="93.1">3</text>
<text x="480.2" y="94.9">INPUT</text>
<text x="480.2" y="91.4">OUTPUT</text>
<text x="496.9" y="91.4">VOUT</text>
<text x="180.4" y="100.2">7</text>
<text x="180.4" y="96.7">6</text>
<text x="183.9" y="102">IO35</text>
<text x="183.9" y="98.4">IO34</text>
<text x="243.9" y="98.4">IO21</text>
<text x="247.2" y="102">NC</text>
<text x="253.3" y="96.7">33</text>
<text x="253.3" y="100.2">32</text>
<text x="180.4" y="107.2">9</text>
<text x="180.4" y="103.7">8</text>
<text x="183.9" y="105.5">IO32</text>
<text x="243.9" y="105.5">IO19</text>
<text x="253.3" y="103.7">31</text>
<text x="253.3" y="107.2">30</text>
<text x="178.4" y="110.8">10</text>
<text x="183.9" y="112.5">IO25</text>
<text x="183.9" y="109">IO33</text>
<text x="243.9" y="109">IO18</text>
<text x="246" y="112.5">IO5</text>
<text x="253.3" y="110.8">29</text>
<text x="178.4" y="117.8">12</text>
<text x="178.4" y="114.3">11</text>
<text x="183.9" y="119.6">IO27</text>
<text x="183.9" y="116.1">IO26</text>
<text x="243.9" y="116.1">IO17</text>
<text x="243.9" y="119.6">IO16</text>
<text x="253.3" y="114.3">28</text>
<text x="253.3" y="117.8">27</text>
<text x="178.4" y="124.9">14</text>
<text x="178.4" y="121.4">13</text>
<text x="183.9" y="123.1">IO14</text>
<text x="246" y="123.1">IO4</text>
<text x="253.3" y="121.4">26</text>
<text x="253.3" y="124.9">25</text>
<text x="183.9" y="126.6">IO12</text>
<text x="246" y="126.6">IO0</text>
<text x="205.1" y="143.6" transform="rotate(-90 205.1 143.6)">16</text>
<text x="206.9" y="138" transform="rotate(-90 206.9 138)">IO13</text>
<text x="208.7" y="143.6" transform="rotate(-90 208.7 143.6)">17</text>
<text x="210.4" y="138" transform="rotate(-90 210.4 138)">SHD/SD2*</text>
<text x="212.2" y="143.6" transform="rotate(-90 212.2 143.6)">18</text>
<text x="214" y="138" transform="rotate(-90 214 138)">SWP/SD3*</text>
<text x="215.7" y="143.6" transform="rotate(-90 215.7 143.6)">19</text>
<text x="217.5" y="138" transform="rotate(-90 217.5 138)">SCS/CMD*</text>
<text x="219.3" y="143.6" transform="rotate(-90 219.3 143.6)">20</text>
<text x="221" y="138" transform="rotate(-90 221 138)">SCK/CLK*</text>
<text x="222.8" y="143.6" transform="rotate(-90 222.8 143.6)">21</text>
<text x="224.5" y="138" transform="rotate(-90 224.5 138)">SDO/SD0*</text>
<text x="226.3" y="143.6" transform="rotate(-90 226.3 143.6)">22</text>
<text x="228.1" y="138" transform="rotate(-90 228.1 138)">SDI/SD1*</text>
<text x="229.8" y="143.6" transform="rotate(-90 229.8 143.6)">23</text>
<text x="231.6" y="138" transform="rotate(-90 231.6 138)">IO15</text>
<text x="233.4" y="143.6" transform="rotate(-90 233.4 143.6)">24</text>
<text x="235.1" y="138" transform="rotate(-90 235.1 138)">IO2</text>
<text x="118.6" y="341.8">1</text>
<text x="172" y="340.1">EP</text>
<text x="177.4" y="341.8">28</text>
<text x="177.4" y="338.3">29</text>
<text x="118.6" y="345.4">2</text>
<text x="122.1" y="343.6">DCD</text>
<text x="122.1" y="347.1">RI/CLK</text>
<text x="169.1" y="347.1">DSR</text>
<text x="169.4" y="343.6">DTR</text>
<text x="177.4" y="345.4">27</text>
<text x="118.6" y="352.4">4</text>
<text x="169.4" y="350.7">TXD</text>
<text x="177.4" y="352.4">25</text>
<text x="177.4" y="348.9">26</text>
<text x="118.6" y="356">5</text>
<text x="122.1" y="354.2">D+</text>
<text x="122.1" y="357.7">D-</text>
<text x="169.1" y="354.2">RXD</text>
<text x="169.6" y="357.7">RTS</text>
<text x="177.4" y="359.5">23</text>
<text x="177.4" y="356">24</text>
<text x="118.6" y="363">7</text>
<text x="122.1" y="364.8">VREGIN</text>
<text x="164.6" y="364.8">GPIO.4</text>
<text x="169.6" y="361.2">CTS</text>
<text x="177.4" y="363">22</text>
<text x="118.6" y="366.5">8</text>
<text x="118.6" y="370.1">9</text>
<text x="122.1" y="368.3">VBUS</text>
<text x="122.1" y="371.8">RSTb</text>
<text x="164.6" y="371.8">GPIO.6</text>
<text x="164.6" y="368.3">GPIO.5</text>
<text x="177.4" y="370.1">20</text>
<text x="177.4" y="366.5">21</text>
<text x="712.6" y="371.3">10K</text>
<text x="116.6" y="373.6">10</text>
<text x="116.6" y="377.1">11</text>
<text x="122.1" y="375.4">NC</text>
<text x="157.1" y="375.4">GPIO.0/TXT</text>
<text x="177.4" y="377.1">18</text>
<text x="177.4" y="373.6">19</text>
<text x="695" y="373.1">10K</text>
<text x="116.6" y="380.6">12</text>
<text x="122.1" y="378.9">SUSPENDb</text>
<text x="122.1" y="382.4">SUSPEND</text>
<text x="152.7" y="382.4">GPIO.2/RS485</text>
<text x="156.8" y="378.9">GPIO.1/RXT</text>
<text x="177.4" y="380.6">17</text>
<text x="108.9" y="389" transform="rotate(90 108.9 389)">ACTIVE</text>
<text x="116.6" y="384.2">13</text>
<text x="116.6" y="387.7">14</text>
<text x="122.1" y="385.9">CHREN</text>
<text x="122.1" y="389.5">CHR1</text>
<text x="149.4" y="385.9">GPIO.3/WAKEUP</text>
<text x="167.1" y="389.5">CHR0</text>
<text x="177.4" y="387.7">15</text>
<text x="177.4" y="384.2">16</text>
<text x="606.8" y="387.2">10K</text>
<text x="644.3" y="385.9">1</text>
<text x="647.8" y="387.7">32KHZ</text>
<text x="670.8" y="387.7">SCL</text>
<text x="678.4" y="385.9">16</text>
<text x="678.4" y="389.5">15</text>
<text x="644.3" y="393">3</text>
<text x="647.8" y="394.8">INT#/SQW</text>
<text x="668.4" y="394.8">VBAT</text>
<text x="670.1" y="391.2">SDA</text>
<text x="678.4" y="393">14</text>
<text x="644.3" y="400.1">5</text>
<text x="644.3" y="396.5">4</text>
<text x="647.8" y="401.8">N.C.</text>
<text x="647.8" y="398.3">RST#</text>
<text x="670" y="401.8">N.C.</text>
<text x="678.4" y="400.1">12</text>
<text x="644.3" y="407.1">7</text>
<text x="644.3" y="403.6">6</text>
<text x="647.8" y="405.3">N.C.</text>
<text x="670" y="405.3">N.C.</text>
<text x="678.4" y="403.6">11</text>
<text x="678.4" y="407.1">10</text>
<text x="644.3" y="410.6">8</text>
<text x="647.8" y="412.4">N.C.</text>
<text x="647.8" y="408.9">N.C.</text>
<text x="670" y="408.9">N.C.</text>
<text x="670" y="412.4">N.C.</text>
<text x="678.4" y="410.6">9</text>
<text x="342.7" y="476.2" transform="rotate(-90 342.7 476.2)">9</text>
<text x="346.3" y="476.2" transform="rotate(-90 346.3 476.2)">8</text>
<text x="74.7" y="483">1</text>
<text x="83.8" y="483">2</text>
<text x="344.1" y="480.7" transform="rotate(-90 344.1 480.7)">9</text>
<text x="347.6" y="482.6">VBUS</text>
<text x="347.7" y="480.7" transform="rotate(-90 347.7 480.7)">8</text>
<text x="359" y="481.2">1</text>
<text x="359" y="484.7">2</text>
<text x="351.4" y="489.7">D+</text>
<text x="352.6" y="486.1">D-</text>
<text x="359" y="488.2">3</text>
<text x="359" y="491.8">4</text>
<text x="349.2" y="496.7">GND</text>
<text x="352.7" y="493.2">ID</text>
<text x="359" y="495.3">5</text>
<text x="342.7" y="503" transform="rotate(-90 342.7 503)">7</text>
<text x="344.1" y="498.5" transform="rotate(-90 344.1 498.5)">7</text>
<text x="346.3" y="503" transform="rotate(-90 346.3 503)">6</text>
<text x="347.7" y="498.5" transform="rotate(-90 347.7 498.5)">6</text>
<text x="85.3" y="520">1</text>
<text x="94.4" y="520">2</text>
</g>
<g font-size="3.2">
<text x="180.4" y="79">1</text>
<text x="183.9" y="80.8">GND</text>
<text x="244.5" y="80.8">GND</text>
<text x="253.3" y="79">38</text>
<text x="422.2" y="80.8">1</text>
<text x="431.3" y="80.8">2</text>
<text x="476.7" y="86.1">1</text>
<text x="480.2" y="87.8">ADJ/GND</text>
<text x="720.5" y="103.4">1</text>
<text x="720.5" y="106.9">2</text>
<text x="720.5" y="110.4">3</text>
<text x="720.5" y="113.9">4</text>
<text x="720.5" y="117.5">5</text>
<text x="720.5" y="121">6</text>
<text x="201.6" y="143.6" transform="rotate(-90 201.6 143.6)">15</text>
<text x="203.4" y="138" transform="rotate(-90 203.4 138)">GND</text>
<text x="118.6" y="348.9">3</text>
<text x="122.1" y="350.7">GND</text>
<text x="715" y="393">1</text>
<text x="724.1" y="393">2</text>
<text x="669.6" y="398.3">GND</text>
<text x="678.4" y="396.5">13</text>
</g>
<g font-size="3.2" fill="#f00">
<text x="180.4" y="89.6">4</text>
<text x="183.9" y="91.4">SENSOR_VP</text>
<text x="118.6" y="359.5">6</text>
<text x="122.1" y="361.2">VDD</text>
<text x="644.3" y="389.5">2</text>
<text x="647.8" y="391.2">VCC</text>
</g>
</svg>
